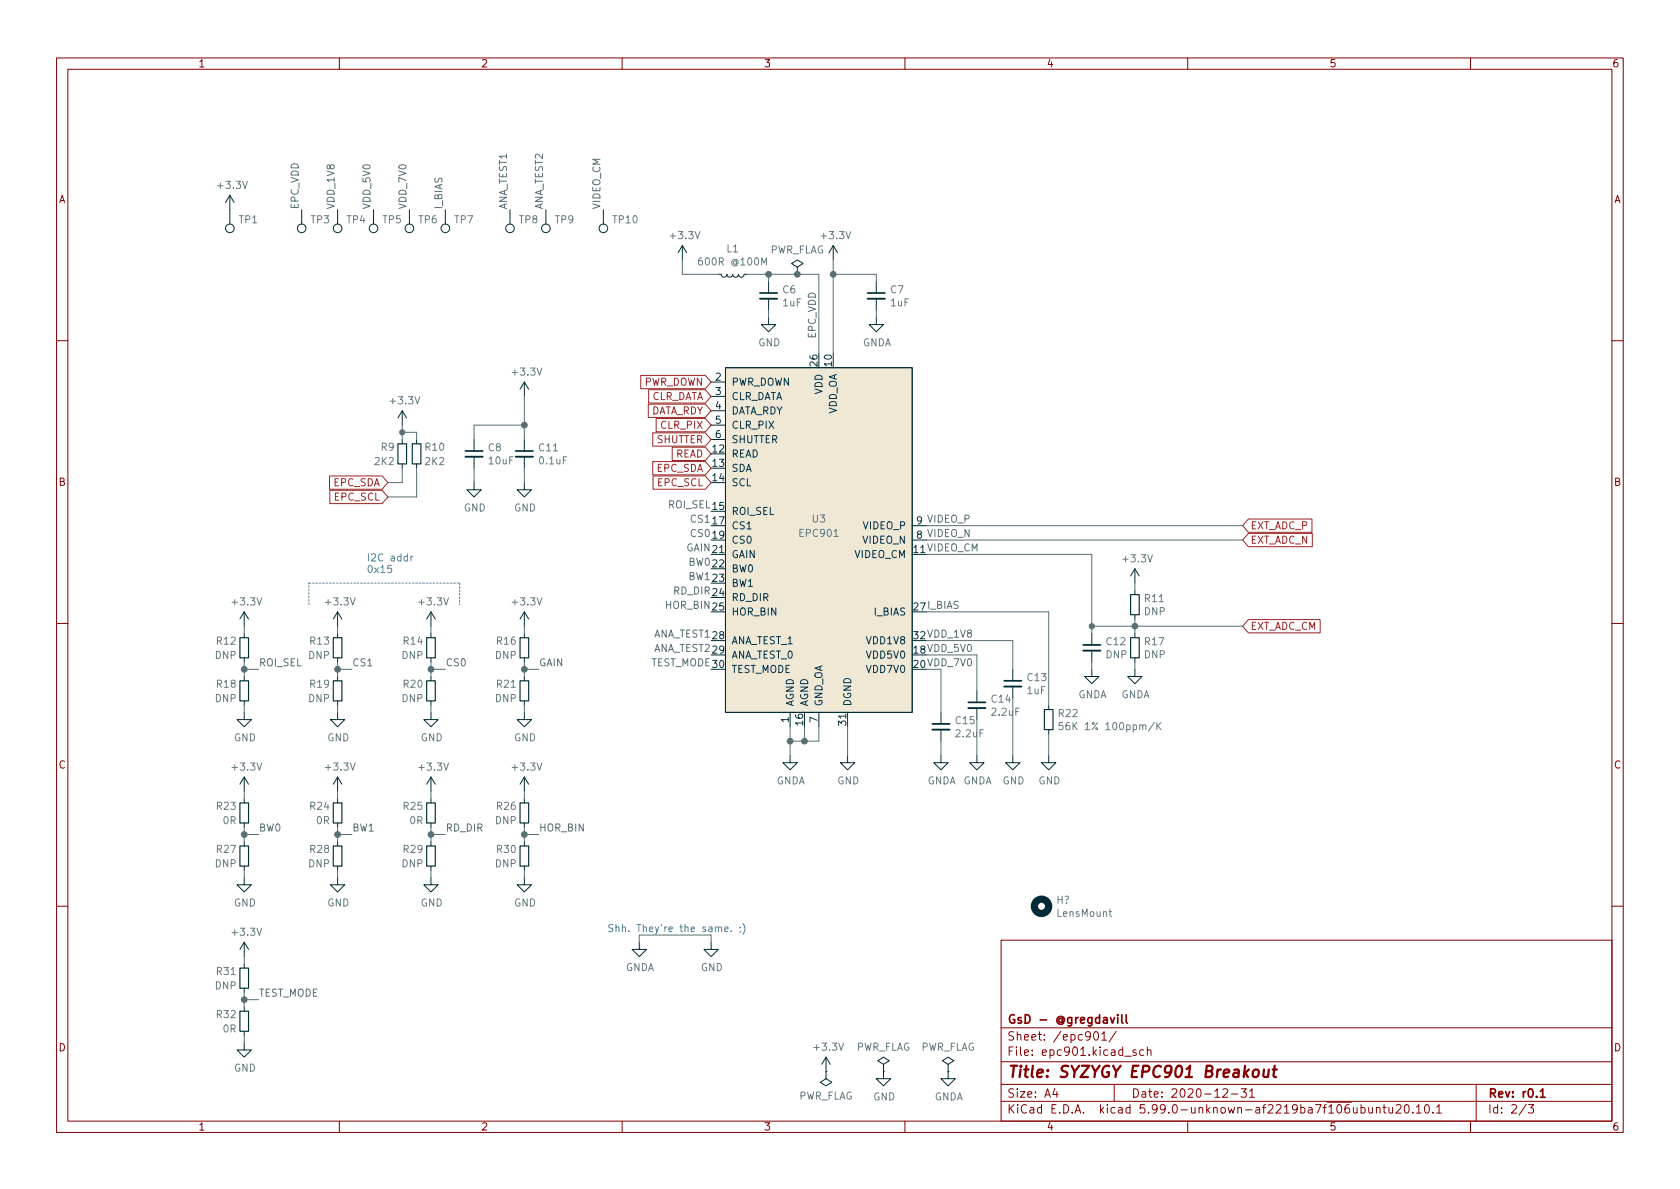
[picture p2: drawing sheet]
<svg xmlns="http://www.w3.org/2000/svg" width="297mm" height="210mm" viewBox="0 0 297 210" stroke-linecap="round" stroke-linejoin="round" font-family="sans-serif">
<g fill="none" stroke="#840000" stroke-width=".18">
<path d="M10 10.2h277v190.1h-277zM12 12.2h273v186.1h-273zM60 10.2v2M110 10.2v2M160 10.2v2M210 10.2v2M260 10.2v2M10 60.2h2M285 60.2h2M10 110.2h2M285 110.2h2M10 160.2h2"/>
<path d="M177 166.3h108v32h-108zM285 160.2h2M60 198.3v2M110 198.3v2M160 198.3v2M177 194.8h108M177 191.8h108M177 187.8h108M177 181.8h108M186.5 192.5l-.4 1h1M186.9 193v1M193.5 182.6l.2-.2a.81 .81 0 0 1 .6 .7 .81 .81 0 0 1-.3 .8h-.1a.81 .81 0 0 1-.4-1.3z"/>
<path d="M194.8 182.9l.4-.5v1.5M194.8 183.9h.8M197 191.8v3M197.4 182.4l-1.3 1.9M198.9 186.8h1.1M200.9 185.7l-.4-.1-.2 .2 .1 .3 .5 .1v.4h-.6M202.2 185.7l-.4-.1-.3 .3v.4l.1 .3h.6M202.9 185.8l.2-.2 .3 .1 .1 .9M202.9 185.1v1.5M210 198.3v2M216.2 192.7l.6-.2 .2 .2 .1 .3-1 1h1M217.7 193.5h1.2"/>
<path d="M219.4 192.5h1l-.5 .6 .4 .1v.7l-.2 .1h-.5l-.2-.1M220.9 193l.5-.5v1.5M220.9 194h.9M242 195.8l.1 1h.3l.2-.1M242.6 195.8v1M243.4 196l.2-.2 .3 .1 .1 .9M243.4 195.8v1M244.5 195.8h.6M244.7 195.3v1.3l.4 .2M245.6 195.8v1h.4l.2-.1M246.2 195.8v1M246.9 195.5l.5-.2 .2 .2 .1 .3-.9 1h.9"/>
<path d="M248.5 195.4l.1-.1a.81 .81 0 0 1 .6 .7 .81 .81 0 0 1-.3 .8h-.1a.81 .81 0 0 1-.6-.6 .81 .81 0 0 1 .3-.8zM249.8 196.7v.1M250.4 195.8l.5-.5v1.5M250.4 196.8h.9M252 195.5l.2-.2a.81 .81 0 0 1 .6 .7 .81 .81 0 0 1-.3 .8h-.1a.81 .81 0 0 1-.4-1.3zM253.4 196.7v.1M254 195.8l.4-.5v1.5M254 196.8h.9M260 198.3v2M261 191.8v6.5M269.9 195.3l-1.3 1.9M270.2 195.3h1l-.6 .6 .5 .1v.7l-.2 .1h-.5l-.2-.1"/>
</g>
<path d="M196.3 179.9l.4 1 .4-1M197.6 179.4v.2M197.6 179.9v1M198.3 179.4v1.3l.3 .2M199.1 179.4v1.3l.2 .2M272.3 193l.5-.5v1.5M272.3 194h.9" fill="none" stroke="#840000" stroke-width=".3"/>
<path d="M221.7 189.3a.52 .52 0 0 1 .5-.2 .52 .52 0 0 1 .4 .4l-.1 .6a.55 .55 0 0 1-.5 .4 .55 .55 0 0 1-.5-.4zM223.5 189.1l-.1 1.3a.57 .57 0 0 0 .8-.1M224.3 189.1l-.1 1.4M225 189.1h.8M225.4 188.5l-.2 1.7v.2l.4 .1" fill="none" stroke="#840000" stroke-width=".4"/>
<g fill="none" stroke="#002b36" stroke-width=".2">
<path d="M70.4 78.5h1.5v3.5h-1.5zM72.9 78.5h1.5v3.5h-1.5zM42.4 112.8h1.5v3.5h-1.5zM58.9 112.8h1.6v3.5h-1.6zM75.4 112.8h1.6v3.5h-1.6zM91.9 112.8h1.6v3.5h-1.6zM199.9 112.8h1.5v3.5h-1.5zM199.9 105.2h1.5v3.5h-1.5zM42.4 120.4h1.5v3.5h-1.5zM58.9 120.4h1.6v3.5h-1.6zM75.4 120.4h1.6v3.5h-1.6zM91.9 120.4h1.6v3.5h-1.6z"/>
<path d="M184.7 125.5h1.5v3.5h-1.5zM42.4 142h1.5v3.5h-1.5zM42.4 149.6h1.5v3.6h-1.5zM58.9 142h1.6v3.5h-1.6zM58.9 149.6h1.6v3.6h-1.6zM75.4 142h1.6v3.5h-1.6zM75.4 149.6h1.6v3.6h-1.6zM91.9 142h1.6v3.5h-1.6zM91.9 149.6h1.6v3.6h-1.6zM42.4 178.8h1.5v3.6h-1.5zM42.4 171.2h1.5v3.5h-1.5z"/>
</g>
<g fill="none" stroke="#002b36" stroke-width=".18">
<path d="M40.6 34.5v5.1M40.6 34.5l-.7 1.3M40.6 34.5l.8 1.3M53.3 37.1v2.5M59.7 37.1v2.5M66 37.1v2.5M72.4 37.1v2.5M78.7 37.1v2.5M90.2 37.1v2.5M96.5 37.1v2.5M106.7 37.1v2.5M120.6 43.4l-.7 1.3"/>
<path d="M120.6 43.4v2.6M120.6 43.4l.8 1.3M127 48.5h.5l.2 .4 .3 .1 .4-.1 .1-.4 .1 .3 .3 .2 .5-.1 .1-.4 .2 .4 .5 .1 .2-.2 .2-.3 .1 .4 .4 .1 .3-.1 .2-.4h.5M135.9 56.1v1.3h1.3l-1.3 1.3-1.3-1.3h1.3M135.9 49.8v2M135.9 52.8v2.1M141 47.2l1-.6-1-.6-1 .6 1 .6v1.3M141 48.5h.1M147.3 43.4l-.7 1.3M147.3 43.4v2.6M147.3 43.4l.8 1.3M154.9 56.1v1.3h1.3l-1.3 1.3-1.2-1.3h1.2"/>
<path d="M154.9 49.8v2M154.9 52.8v2.1M71.1 72.6v2.6M71.1 77.7v.8M71.1 72.6l-.7 1.3M71.1 72.6l.8 1.3M73.7 77.7v.8M83.8 77.7v2.1M92.7 67.6v2.5M92.7 77.7v2.1M92.7 67.6l-.8 1.2M92.7 67.6l.8 1.2"/>
<path d="M125.7 67.6h2.6M125.7 70.1h2.6M125.7 72.6h2.6M125.7 75.2h2.6M125.7 77.7h2.6M128.3 65h33v61h-33zM71.1 82v.8M73.7 82v.8M83.8 85.3v1.3h1.3l-1.3 1.3-1.3-1.3h1.3M83.8 80.8v2M92.7 85.3v1.3h1.3l-1.3 1.3-1.3-1.3h1.3M92.7 80.8v2"/>
<path d="M125.7 98h2.6M161.3 95.5h2.5M161.3 93h2.5M43.2 108.2v2.5M43.2 112v.8M43.2 116.3v.8M43.2 119.6v.8M43.2 108.2l-.8 1.3M43.2 108.2l.7 1.3M59.7 108.2v2.5M59.7 112v.8M59.7 116.3v.8"/>
<path d="M59.7 119.6v.8M59.7 108.2l-.8 1.3M59.7 108.2l.8 1.3M76.2 108.2v2.5M76.2 112v.8M76.2 116.3v.8M76.2 119.6v.8M76.2 108.2l-.8 1.3M76.2 108.2l.8 1.3M92.7 108.2v2.5M92.7 112v.8M92.7 116.3v.8"/>
<path d="M92.7 119.6v.8M92.7 108.2l-.8 1.3M92.7 108.2l.8 1.3M179.1 118.4v2M193 118.4v1.2h1.3l-1.3 1.3-1.2-1.3h1.2M193 112v2M193 115.1v2M200.7 118.4v1.2h1.2l-1.2 1.3-1.3-1.3h1.3M200.7 100.6v2.5M200.7 104.4v.8M200.7 108.7v.8M200.7 112v.8"/>
<path d="M200.7 116.3v.8M200.7 100.6l-.8 1.2M200.7 100.6l.7 1.2M43.2 126v1.2h1.2l-1.2 1.3-1.3-1.3h1.3M43.2 137.4l-.8 1.3M43.2 123.9v.8M43.2 137.4v2.5M43.2 137.4l.7 1.3M59.7 126v1.2h1.3l-1.3 1.3-1.3-1.3h1.3M59.7 123.9v.8M59.7 137.4v2.5M59.7 137.4l-.8 1.3"/>
<path d="M59.7 137.4l.8 1.3M76.2 126v1.2h1.3l-1.3 1.3-1.3-1.3h1.3M76.2 123.9v.8M76.2 137.4v2.5M76.2 137.4l-.8 1.3M76.2 137.4l.8 1.3M92.7 126v1.2h1.3l-1.3 1.3-1.3-1.3h1.3M92.7 123.9v.8M92.7 137.4v2.5M92.7 137.4l-.8 1.3M92.7 137.4l.8 1.3M139.7 133.6v1.3h1.3l-1.3 1.2-1.3-1.2h1.3"/>
<path d="M139.7 126v2.5M144.8 126v2.5M149.9 133.6v1.3h1.2l-1.2 1.2-1.3-1.2h1.3M149.9 126v2.5M166.4 133.6v1.3h1.2l-1.2 1.2-1.3-1.2h1.3M166.4 126v2M166.4 129v2.1M172.7 133.6v1.3h1.3l-1.3 1.2-1.3-1.2h1.3M172.7 122.2v2M172.7 125.2v2M179.1 133.6v1.3h1.2l-1.2 1.2-1.3-1.2h1.3M179.1 121.4v2"/>
<path d="M185.4 133.6v1.3h1.3l-1.3 1.2-1.3-1.2h1.3M185.4 124.7v.8M185.4 129v.8M43.2 155.2v1.3h1.2l-1.2 1.2-1.3-1.2h1.3M43.2 141.2v.8M43.2 145.5v.8M43.2 148.8v.8M43.2 153.2v.7M59.7 155.2v1.3h1.3l-1.3 1.2-1.3-1.2h1.3M59.7 141.2v.8M59.7 145.5v.8M59.7 148.8v.8"/>
<path d="M59.7 153.2v.7M76.2 155.2v1.3h1.3l-1.3 1.2-1.3-1.2h1.3M76.2 141.2v.8M76.2 145.5v.8M76.2 148.8v.8M76.2 153.2v.7M92.7 155.2v1.3h1.3l-1.3 1.2-1.3-1.2h1.3M92.7 141.2v.8M92.7 145.5v.8M92.7 148.8v.8M92.7 153.2v.7M43.2 166.6v2.6"/>
<path d="M43.2 170.4v.8M43.2 174.7v.8M43.2 178v.8M43.2 166.6l-.8 1.3M43.2 166.6l.7 1.3M113 166.6v1.3h1.3l-1.3 1.3-1.2-1.3h1.2M125.7 166.6v1.3h1.3l-1.3 1.3-1.2-1.3h1.2M43.2 184.4v1.3h1.2l-1.2 1.2-1.3-1.2h1.3M43.2 182.4v.7M146 189.5v1.2l1.1 .7-1.1 .6-1-.6 1-.7M146 189.5h.1M146 186.9l-.7 1.3"/>
<path d="M146 186.9v2.6M146 186.9l.8 1.3M156.2 188.2l1-.6-1-.7-1 .7 1 .6v1.3M156.2 189.5h.1M156.2 189.5v1.2h1.3l-1.3 1.3-1.3-1.3h1.3M167.6 189.5v1.2h1.3l-1.3 1.3-1.2-1.3h1.2M167.6 188.2l1.1-.6-1.1-.7-1 .7 1 .6v1.3M167.6 189.5h.1"/>
<circle cx="40.6" cy="40.4" r=".76"/>
<circle cx="53.3" cy="40.4" r=".76"/>
<circle cx="59.7" cy="40.4" r=".76"/>
<circle cx="66" cy="40.4" r=".76"/>
<circle cx="72.4" cy="40.4" r=".76"/>
<circle cx="78.7" cy="40.4" r=".76"/>
<circle cx="90.2" cy="40.4" r=".76"/>
<circle cx="96.5" cy="40.4" r=".76"/>
<circle cx="106.7" cy="40.4" r=".76"/>
</g>
<path d="M134.4 52.8h3M153.4 52.8h3.1M82.3 80.8h3M91.2 80.8h3M191.5 115.1h3.1M164.8 129h3.1M171.2 125.2h3M177.5 121.4h3.1" fill="none" stroke="#002b36" stroke-width=".33"/>
<path d="M134.4 51.8h3M153.4 51.8h3.1M82.3 79.8h3M91.2 79.8h3M191.5 114h3.1M164.8 128h3.1M171.2 124.2h3M177.5 120.4h3.1" fill="none" stroke="#002b36" stroke-width=".3"/>
<path d="M124.1 45.6l-.4 .1a.85 .85 0 0 0 0 1.2l.5-.2v-.4l-.2-.2h-.3l-.2 .2M187.9 127.8h-.6l-.1 .6 .2-.2 .4 .1 .2 .2-.1 .4-.2 .1-.5-.1M204.1 127.7l-1.1 1.6M204.5 127.8v1.2M204.7 128.3l.6 .7M205.3 127.8l-.8 .7M196.1 161.2h.5M196.3 160.8v1.1l.3 .2" fill="none" stroke="#657b83" stroke-width=".18"/>
<path d="M128.3 65h33v61h-33z" fill="#eee8d5" stroke="#eee8d5" stroke-width=".18"/>
<circle cx="184.1" cy="160.3" r="1.27" fill="none" stroke="#002b36" stroke-width="1.3"/>
<g fill="none" stroke="#9f2523" stroke-width=".18">
<path d="M113.3 66.4h11.4l1 1.2-1 1.1h-11.4zM114.6 71.5h10.1l1 1.1-1 1.2h-10.1zM114.7 68.9h10l1 1.2-1 1.2h-10zM115.4 76.5h9.3l1 1.2-1 1.2h-9.3zM116 74h8.7l1 1.2-1 1.2h-8.7zM118.9 79.1h5.8l1 1.2-1 1.1h-5.8zM58.3 84.2h9.3l1 1.1-1 1.2h-9.3zM58.3 86.7h9.3l1 1.2-1 1.2h-9.3zM115.4 81.6h9.3l1 1.2-1 1.2h-9.3zM115.5 84.2h9.2l1 1.1-1 1.2h-9.2zM220.7 94.3h11.3v2.4h-11.3l-1-1.2zM220.7 91.8h11.3v2.3h-11.3l-1-1.1z"/>
<path d="M220.7 109.6h12.7v2.3h-12.7l-1-1.2z"/>
</g>
<path d="M69.2 100h-.6l-.1 .6 .2-.1h.4l.2 .2-.1 .4-.2 .1-.5-.1M72.6 98.4v.8M73 98.4l-.4 .2M108.4 163.5h-.5l-.2 .1v.4l.5 .2 .2 .3-.3 .2h-.5M108.9 164l.2-.1 .3 .1v.7M108.9 163.5v1.2M110.1 164l.1-.1 .3 .1 .1 .7M110.1 163.5v1.2M131.3 163.3a1.46 1.46 0 0 1 0 1.9" fill="none" stroke="#268bd2" stroke-width=".18"/>
<path d="M54.6 106.9v-3.8M54.6 103.1h26.7M81.3 103.1v3.8" fill="none" stroke="#268bd2" stroke-width=".18" stroke-dasharray=".3 .3"/>
<g fill="none" stroke="#586e75" stroke-width=".18">
<path d="M120.6 46v2.5h6.4M132.1 48.5h12.7v14M135.9 48.5v1.3M135.9 54.9v1.2M147.3 48.5h7.6v1.3M147.3 46v16.5M154.9 54.9v1.2M71.1 76.4h2.6v1.3M71.1 75.2v2.5M92.7 70.1v7.6M92.7 75.2h-8.9v2.5M71.1 82.8v2.5h-2.5"/>
<path d="M73.7 82.8v5.1h-5.1M83.8 82.8v2.5M92.7 82.8v2.5M163.8 98h29.2v14M163.8 93h55.9M163.8 95.5h55.9M43.2 110.7v1.3M43.2 117.1v2.5M43.2 118.4h2.5M59.7 110.7v1.3M59.7 117.1v2.5M59.7 118.4h2.5"/>
<path d="M76.2 110.7v1.3M76.2 117.1v2.5M76.2 118.4h2.5M92.7 110.7v1.3M92.7 117.1v2.5M92.7 118.4h2.5M163.8 115.8h8.9v6.4M163.8 113.3h15.3v5.1M163.8 108.2h21.6v16.5M166.4 118.4v7.6M193 117.1v1.3M193 110.7h26.7"/>
<path d="M200.7 103.1v1.3M200.7 109.5v2.5M200.7 117.1v1.3M43.2 124.7v1.3M43.2 139.9v1.3M59.7 124.7v1.3M59.7 139.9v1.3M76.2 124.7v1.3M76.2 139.9v1.3M92.7 124.7v1.3M92.7 139.9v1.3M139.7 128.5v5.1"/>
<path d="M142.2 128.5v2.6M144.8 128.5v2.6h-5.1M149.9 128.5v5.1M166.4 131.1v2.5M172.7 127.2v6.4M179.1 123.4v10.2M185.4 129.8v3.8M43.2 147.6h2.5M43.2 146.3v2.5M43.2 153.9v1.3M59.7 147.6h2.5M59.7 146.3v2.5"/>
<path d="M59.7 153.9v1.3M76.2 146.3v2.5M76.2 153.9v1.3M76.2 147.6h2.5M92.7 147.6h2.5M92.7 146.3v2.5M92.7 153.9v1.3M43.2 169.2v1.2M43.2 175.5v2.5M43.2 176.8h2.5M113 166.6v-1.3h12.7v1.3M43.2 183.1v1.3"/>
</g>
<g fill="#586e75" stroke="#586e75" stroke-width=".18">
<circle cx="135.9" cy="48.5" r=".51"/>
<circle cx="139.7" cy="131.1" r=".51"/>
<circle cx="141" cy="48.5" r=".51"/>
<circle cx="147.3" cy="48.5" r=".51"/>
<circle cx="142.2" cy="131.1" r=".51"/>
<circle cx="43.2" cy="147.6" r=".51"/>
<circle cx="76.2" cy="147.6" r=".51"/>
<circle cx="43.2" cy="176.8" r=".51"/>
<circle cx="59.7" cy="147.6" r=".51"/>
<circle cx="92.7" cy="118.4" r=".51"/>
<circle cx="92.7" cy="147.6" r=".51"/>
<circle cx="71.1" cy="76.4" r=".46"/>
<circle cx="59.7" cy="118.4" r=".51"/>
<circle cx="76.2" cy="118.4" r=".51"/>
<circle cx="92.7" cy="75.2" r=".51"/>
<circle cx="43.2" cy="118.4" r=".51"/>
<circle cx="193" cy="110.7" r=".46"/>
<circle cx="200.7" cy="110.7" r=".51"/>
</g>
<text font-size="2.8" fill="#840000" x="178" y="190.6">Title: SYZYGY EPC901 Breakout</text>
<g font-size="2.1" fill="#840000">
<text x="178" y="184">Sheet: /epc901/</text>
<text x="178" y="181">GsD - @gregdavill</text>
<text x="178" y="186.7">File: epc901.kicad_sch</text>
<text x="178" y="196.9">KiCad E.D.A. kicad 5.99.0-unknown-af2219ba7f~106~ubuntu20.10.1</text>
<text x="178" y="194.1">Size: A4</text>
<text x="200" y="194.1">Date: 2020-12-31</text>
<text x="263" y="194.1">Rev: r0.1</text>
<text x="263" y="196.9">Id: 2/3</text>
</g>
<g font-size="1.8" fill="#840000">
<text x="35" y="11.9">1</text>
<text x="85" y="11.9">2</text>
<text x="135" y="11.9">3</text>
<text x="185" y="11.9">4</text>
<text x="235" y="11.9">5</text>
<text x="285" y="11.9">6</text>
<text x="10.3" y="35.9">A</text>
<text x="285.3" y="35.9">A</text>
<text x="10.3" y="85.9">B</text>
<text x="285.3" y="85.9">B</text>
<text x="10.3" y="135.9">C</text>
<text x="285.3" y="135.9">C</text>
<text x="10.3" y="185.9">D</text>
<text x="285.3" y="185.9">D</text>
<text x="35" y="199.9">1</text>
<text x="85" y="199.9">2</text>
<text x="135" y="199.9">3</text>
<text x="185" y="199.9">4</text>
<text x="235" y="199.9">5</text>
<text x="285" y="199.9">6</text>
</g>
<g font-size="1.8" fill="#657b83">
<text x="38.7" y="33.4">+3.3V</text>
<text x="42.3" y="39.5">TP1</text>
<text x="55" y="39.5">TP3</text>
<text x="61.3" y="39.5">TP4</text>
<text x="67.7" y="39.5">TP5</text>
<text x="74" y="39.5">TP6</text>
<text x="80.4" y="39.5">TP7</text>
<text x="91.8" y="39.5">TP8</text>
<text x="98.2" y="39.5">TP9</text>
<text x="108.4" y="39.5">TP10</text>
<text x="118.7" y="42.3">+3.3V</text>
<text x="124.1" y="46.9">600R @100M</text>
<text x="128.5" y="44.6">L1</text>
<text x="136" y="44.8">PWR_FLAG</text>
<text x="145.4" y="42.3">+3.3V</text>
<text x="138.4" y="51.9">C6</text>
<text x="157.5" y="51.9">C7</text>
<text x="138.5" y="54.2">1uF</text>
<text x="157.5" y="54.2">1uF</text>
<text x="134.1" y="61.2">GND</text>
<text x="152.5" y="61.2">GNDA</text>
<text x="69.2" y="71.5">+3.3V</text>
<text x="90.8" y="66.4">+3.3V</text>
<text x="66.3" y="82.2">2K2</text>
<text x="67.4" y="79.7">R9</text>
<text x="75.2" y="79.7">R10</text>
<text x="75.2" y="82.2">2K2</text>
<text x="86.3" y="79.8">C8</text>
<text x="86.5" y="82.1">10uF</text>
<text x="95.3" y="79.8">C11</text>
<text x="95.4" y="82.1">0.1uF</text>
<text x="82" y="90.4">GND</text>
<text x="90.9" y="90.4">GND</text>
<text x="141.5" y="94.9">EPC901</text>
<text x="143.6" y="92.4">U3</text>
<text x="198.7" y="99.4">+3.3V</text>
<text x="41.2" y="107">+3.3V</text>
<text x="57.7" y="107">+3.3V</text>
<text x="74.2" y="107">+3.3V</text>
<text x="90.8" y="107">+3.3V</text>
<text x="202.5" y="106.5">R11</text>
<text x="38.4" y="114">R12</text>
<text x="54.9" y="114">R13</text>
<text x="71.4" y="114">R14</text>
<text x="87.9" y="114">R16</text>
<text x="202.3" y="108.8">DNP</text>
<text x="38" y="116.5">DNP</text>
<text x="54.5" y="116.5">DNP</text>
<text x="71" y="116.5">DNP</text>
<text x="87.6" y="116.5">DNP</text>
<text x="195.5" y="116.4">DNP</text>
<text x="195.7" y="114.1">C12</text>
<text x="202.3" y="116.4">DNP</text>
<text x="202.5" y="114.1">R17</text>
<text x="38" y="124.1">DNP</text>
<text x="38.4" y="121.6">R18</text>
<text x="54.5" y="124.1">DNP</text>
<text x="54.9" y="121.6">R19</text>
<text x="71" y="124.1">DNP</text>
<text x="71.4" y="121.6">R20</text>
<text x="87.6" y="124.1">DNP</text>
<text x="87.9" y="121.6">R21</text>
<text x="175.4" y="124.2">C14</text>
<text x="181.6" y="122.7">1uF</text>
<text x="181.7" y="120.4">C13</text>
<text x="190.6" y="123.5">GNDA</text>
<text x="198.2" y="123.5">GNDA</text>
<text x="41.3" y="131.1">GND</text>
<text x="57.9" y="131.1">GND</text>
<text x="74.4" y="131.1">GND</text>
<text x="90.9" y="131.1">GND</text>
<text x="169" y="128.1">C15</text>
<text x="169.1" y="130.4">2.2uF</text>
<text x="175.5" y="126.6">2.2uF</text>
<text x="187.2" y="126.8">R22</text>
<text x="188.6" y="129.1">56K 1% 100ppm/K</text>
<text x="41.2" y="136.3">+3.3V</text>
<text x="57.7" y="136.3">+3.3V</text>
<text x="74.2" y="136.3">+3.3V</text>
<text x="90.8" y="136.3">+3.3V</text>
<text x="38.4" y="143.2">R23</text>
<text x="54.9" y="143.2">R24</text>
<text x="71.4" y="143.2">R25</text>
<text x="87.9" y="143.2">R26</text>
<text x="137.2" y="138.7">GNDA</text>
<text x="148" y="138.7">GND</text>
<text x="163.9" y="138.7">GNDA</text>
<text x="170.2" y="138.7">GNDA</text>
<text x="177.2" y="138.7">GND</text>
<text x="183.6" y="138.7">GND</text>
<text x="39.5" y="145.7">0R</text>
<text x="56" y="145.7">0R</text>
<text x="72.5" y="145.7">0R</text>
<text x="87.6" y="145.7">DNP</text>
<text x="38" y="153.4">DNP</text>
<text x="38.4" y="150.8">R27</text>
<text x="54.5" y="153.4">DNP</text>
<text x="54.9" y="150.8">R28</text>
<text x="71" y="153.4">DNP</text>
<text x="71.4" y="150.8">R29</text>
<text x="87.6" y="153.4">DNP</text>
<text x="87.9" y="150.8">R30</text>
<text x="41.3" y="160.3">GND</text>
<text x="57.9" y="160.3">GND</text>
<text x="74.4" y="160.3">GND</text>
<text x="90.9" y="160.3">GND</text>
<text x="186.8" y="159.8">H?</text>
<text x="41.2" y="165.5">+3.3V</text>
<text x="187" y="162.1">LensMount</text>
<text x="38.4" y="172.4">R31</text>
<text x="110.6" y="171.7">GNDA</text>
<text x="123.9" y="171.7">GND</text>
<text x="38" y="174.9">DNP</text>
<text x="38.4" y="180">R32</text>
<text x="39.5" y="182.6">0R</text>
<text x="144.1" y="185.8">+3.3V</text>
<text x="151.2" y="185.8">PWR_FLAG</text>
<text x="162.7" y="185.8">PWR_FLAG</text>
<text x="41.3" y="189.5">GND</text>
<text x="141.1" y="194.4">PWR_FLAG</text>
<text x="154.4" y="194.6">GND</text>
<text x="165.2" y="194.6">GNDA</text>
</g>
<g font-size="1.8" fill="#586e75">
<text x="52.8" y="37.1" transform="rotate(-90 52.8 37.1)">EPC_VDD</text>
<text x="59.2" y="37.1" transform="rotate(-90 59.2 37.1)">VDD_1V8</text>
<text x="65.5" y="37.1" transform="rotate(-90 65.5 37.1)">VDD_5V0</text>
<text x="71.9" y="37.1" transform="rotate(-90 71.9 37.1)">VDD_7V0</text>
<text x="78.2" y="37.1" transform="rotate(-90 78.2 37.1)">I_BIAS</text>
<text x="89.6" y="37.1" transform="rotate(-90 89.6 37.1)">ANA_TEST1</text>
<text x="96" y="37.1" transform="rotate(-90 96 37.1)">ANA_TEST2</text>
<text x="106.1" y="37.1" transform="rotate(-90 106.1 37.1)">VIDEO_CM</text>
<text x="144.2" y="59.9" transform="rotate(-90 144.2 59.9)">EPC_VDD</text>
<text x="118.2" y="89.9">ROI_SEL 15</text>
<text x="122.3" y="95">CS019</text>
<text x="122.3" y="92.4">CS117</text>
<text x="162.1" y="95.2">8 VIDEO_N</text>
<text x="162.1" y="92.7">9 VIDEO_P</text>
<text x="121.3" y="97.5">GAIN 21</text>
<text x="121.8" y="100">BW0</text>
<text x="161.6" y="97.8">11VIDEO_CM</text>
<text x="117.8" y="107.7">HOR_BIN 25</text>
<text x="119.1" y="105.1">RD_DIR24</text>
<text x="121.8" y="102.6">BW1</text>
<text x="161.6" y="107.9">27I_BIAS</text>
<text x="115.4" y="112.7">ANA_TEST1</text>
<text x="161.6" y="113">32VDD_1V8</text>
<text x="45.7" y="117.8">ROI_SEL</text>
<text x="62.2" y="117.8">CS1</text>
<text x="78.7" y="117.8">CS0</text>
<text x="95.2" y="117.8">GAIN</text>
<text x="114.9" y="117.8">TEST_MODE30</text>
<text x="115.4" y="115.3">ANA_TEST2</text>
<text x="161.6" y="115.6">18VDD_5V0</text>
<text x="161.6" y="118.1">20VDD_7V0</text>
<text x="45.7" y="147">BW0</text>
<text x="62.2" y="147">BW1</text>
<text x="78.7" y="147">RD_DIR</text>
<text x="95.2" y="147">HOR_BIN</text>
<text x="45.7" y="176.2">TEST_MODE</text>
</g>
<g font-size="1.8" fill="#073642">
<text x="144.5" y="64.7" transform="rotate(-90 144.5 64.7)">26</text>
<text x="147.1" y="64.7" transform="rotate(-90 147.1 64.7)">10</text>
<text x="126.5" y="67.3">2</text>
<text x="126.5" y="69.8">3</text>
<text x="129.3" y="68.2">PWR_DOWN</text>
<text x="129.3" y="70.7">CLR_DATA</text>
<text x="145.4" y="69.8" transform="rotate(-90 145.4 69.8)">VDD</text>
<text x="126.5" y="72.4">4</text>
<text x="126.5" y="74.9">5</text>
<text x="126.5" y="77.5">6</text>
<text x="129.3" y="73.3">DATA_RDY</text>
<text x="129.3" y="75.8">CLR_PIX</text>
<text x="148" y="73.4" transform="rotate(-90 148 73.4)">VDD_OA</text>
<text x="126" y="80">12</text>
<text x="126" y="82.5">13</text>
<text x="129.3" y="80.9">READ</text>
<text x="129.3" y="83.4">SDA</text>
<text x="129.3" y="78.4">SHUTTER</text>
<text x="126" y="85.1">14</text>
<text x="129.3" y="86">SCL</text>
<text x="129.3" y="91.1">ROI_SEL</text>
<text x="129.3" y="93.6">CS1</text>
<text x="152.6" y="93.6">VIDEO_P</text>
<text x="126" y="100.3">22</text>
<text x="129.3" y="96.1">CS0</text>
<text x="129.3" y="98.7">GAIN</text>
<text x="129.3" y="101.2">BW0</text>
<text x="151" y="98.7">VIDEO_CM</text>
<text x="152.5" y="96.1">VIDEO_N</text>
<text x="126" y="102.9">23</text>
<text x="129.3" y="103.8">BW1</text>
<text x="129.3" y="106.3">RD_DIR</text>
<text x="126" y="113">28</text>
<text x="129.3" y="108.8">HOR_BIN</text>
<text x="129.3" y="113.9">ANA_TEST_1</text>
<text x="153.4" y="113.9">VDD1V8</text>
<text x="154.6" y="108.8">I_BIAS</text>
<text x="126" y="115.6">29</text>
<text x="129.3" y="116.5">ANA_TEST_0</text>
<text x="129.3" y="119">TEST_MODE</text>
<text x="153.4" y="116.5">VDD5V0</text>
<text x="153.4" y="119">VDD7V0</text>
<text x="140.3" y="125" transform="rotate(-90 140.3 125)">AGND</text>
<text x="142.9" y="125" transform="rotate(-90 142.9 125)">AGND</text>
<text x="145.4" y="125" transform="rotate(-90 145.4 125)">GND_OA</text>
<text x="150.5" y="125" transform="rotate(-90 150.5 125)">DGND</text>
<text x="139.4" y="127.7" transform="rotate(-90 139.4 127.7)">1</text>
<text x="142" y="128.2" transform="rotate(-90 142 128.2)">16</text>
<text x="144.5" y="127.7" transform="rotate(-90 144.5 127.7)">7</text>
<text x="149.6" y="128.2" transform="rotate(-90 149.6 128.2)">31</text>
</g>
<g font-size="1.8" fill="#9f2523">
<text x="113.7" y="68.2">PWR_DOWN</text>
<text x="114.9" y="70.7">CLR_DATA</text>
<text x="114.8" y="73.3">DATA_RDY</text>
<text x="116.9" y="75.8">CLR_PIX</text>
<text x="116" y="83.4">EPC_SDA</text>
<text x="116" y="78.4">SHUTTER</text>
<text x="119.4" y="80.9">READ</text>
<text x="58.9" y="86">EPC_SDA</text>
<text x="59.1" y="88.5">EPC_SCL</text>
<text x="116.2" y="86">EPC_SCL</text>
<text x="221" y="93.6">EXT_ADC_P</text>
<text x="221" y="96.1">EXT_ADC_N</text>
<text x="221" y="111.4">EXT_ADC_CM</text>
</g>
<g font-size="1.8" fill="#268bd2">
<text x="64.8" y="99.3">I2C addr</text>
<text x="64.8" y="101.3">0x15</text>
<text x="111.2" y="164.8">Shh. They're the same. ;)</text>
</g>
</svg>
